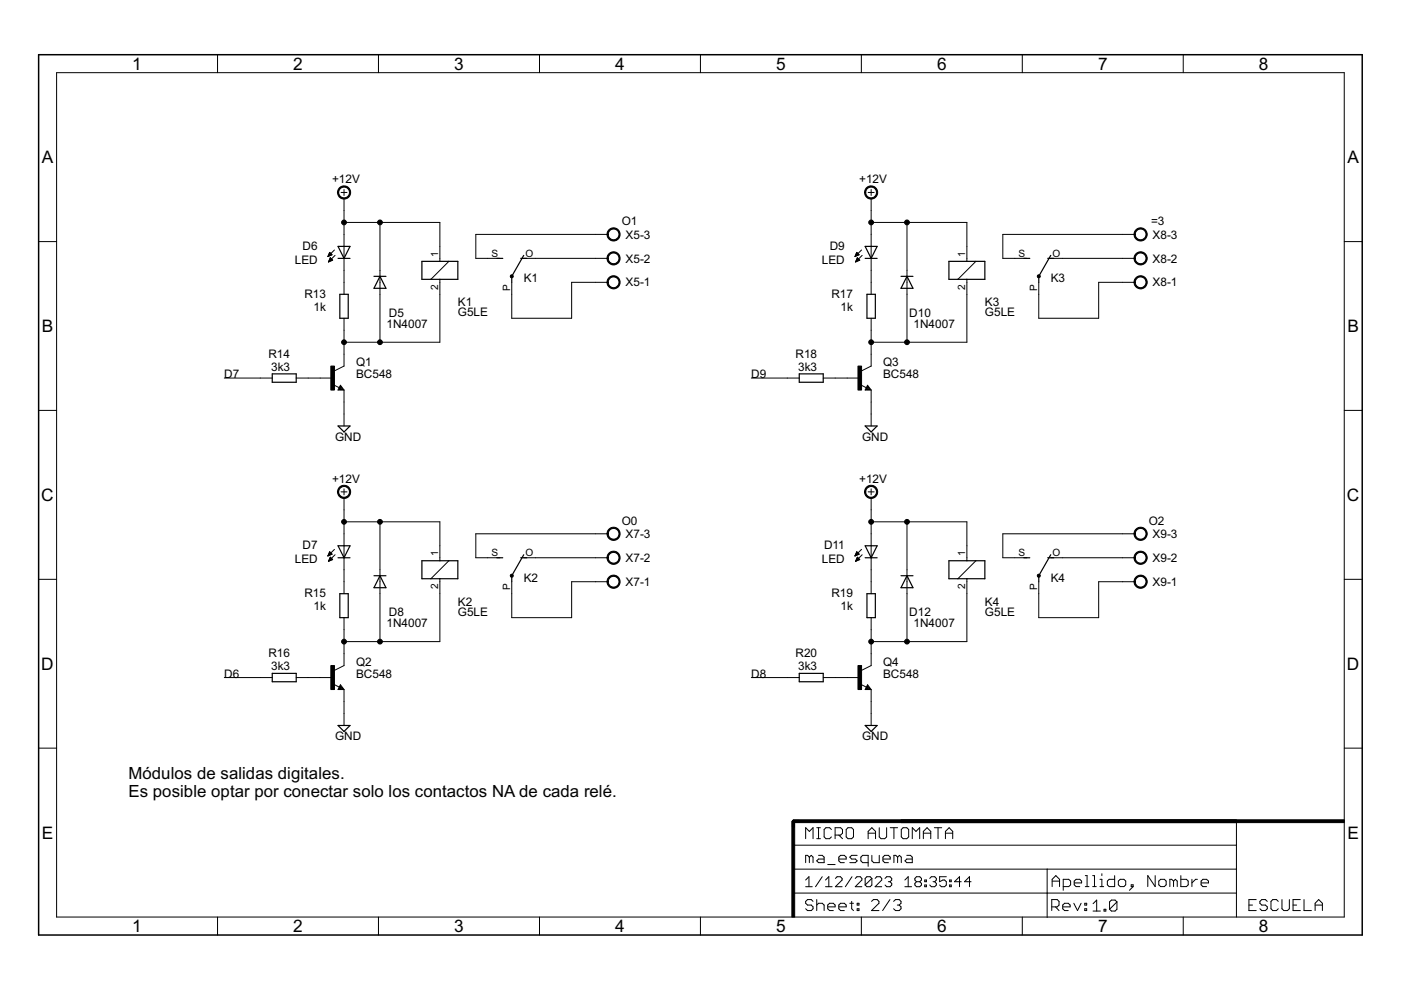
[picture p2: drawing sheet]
<svg xmlns="http://www.w3.org/2000/svg" width="297mm" height="210mm" viewBox="0 0 297 210" stroke-linecap="round" stroke-linejoin="round" font-family="sans-serif">
<path d="M70.1 77.6h.8v5.1h-.8zM181.9 77.6h.8v5.1h-.8zM70.1 141.1h.8v5.1h-.8zM181.9 141.1h.8v5.1h-.8zM167.9 174.1h.6v20.3h-.6zM168.2 173.8h93.9v.6h-93.9zM191 173.8h94v.6h-94z" fill="#000" stroke="#000" stroke-width=".21"/>
<g fill="none" stroke="#000" stroke-width=".21">
<path d="M12 15.4h273v179h-273zM46.1 11.6v3.8M80.2 11.6v3.8M114.4 11.6v3.8M148.5 11.6v3.8M182.6 11.6v3.8M216.7 11.6v3.8M250.9 11.6v3.8M8.2 51.2h3.8M69.6 54.3h.2M69.6 54.2h.4M69.7 54.1h.6"/>
<path d="M69.7 55.5h.1M69.7 53.9h.6M69.7 55.4h.3M69.8 53.8h.4M69.8 55.3h.5M69.8 53.7h.3M69.8 55.1h.7M69.9 53.6h.1M69.9 55h.5M69.9 53.5l.5 .5-.9 .4zM69.9 54.9h.4M70 54.8h.2"/>
<path d="M70 54.7l-.4 .8M70 54.7l.5 .5-.9 .3M70 54.7h.1M70.9 53l-1.4 1.4M71 54.1l-1.4 1.4M72.3 40.8h1.3M72.9 40.2v1.2M72.9 42.1v20.3M72.9 47.2h20.4v8.2M80.6 47.2v25.4M93.3 59.2v13.4h-20.4M95.2 55.4l-3.8 3.8"/>
<path d="M108.5 59.9v7.6h12.7v-7.6h7.6M111 54.8h17.8M128.8 49.7h-27.9v5.1h5.1M181.3 54.3h.2M181.4 54.2h.4M181.4 54.1h.7M181.4 55.5h.1M181.5 53.9h.6M181.5 55.4h.3M181.5 53.8h.4M181.5 55.3h.5M181.6 53.7h.2"/>
<path d="M181.6 55.1h.7M181.6 53.6h.1M181.6 55h.5M181.7 53.5l.5 .5-.9 .4zM181.7 54.9h.3M181.7 54.8h.2M181.8 54.7h.1M181.8 54.7l-.4 .8M181.8 54.7l.5 .5-.9 .3M182.7 53l-1.4 1.4M182.8 54.1l-1.4 1.4M184.1 40.8h1.2"/>
<path d="M184.7 40.2v1.2M184.7 42.1v20.3M184.7 47.2h20.3v8.2M192.3 47.2v25.4M205 59.2v13.4h-20.3M206.9 55.4l-3.8 3.8M220.2 59.9v7.6h12.7v-7.6h7.7M222.8 54.8h17.8M240.6 49.7h-28v5.1h5.1M285 51.2h3.8M72.9 67.5v10.1l-2 1M184.7 67.5v10.1l-2 1"/>
<path d="M8.2 87h3.8M47.6 80.2h10.1M62.8 80.2h7.6M70.7 81.6l1.2 .6M72.2 81.7l.7 1h-1.2zM72.9 82.7v7.6M159.3 80.2h10.2M174.5 80.2h7.7M182.5 81.6l1.2 .6M183.9 81.7l.8 1h-1.3zM184.7 82.7v7.6M285 87h3.8"/>
<path d="M69.5 117.9h.1M69.6 117.7h.2M69.6 117.6h.5M69.7 117.5h.7M69.7 118.9h.1M69.7 117.4h.6M69.7 118.8h.4M69.8 117.2h.4M69.8 118.7h.6M69.8 118.6h.7M69.8 117.1h.2M69.9 117h.1"/>
<path d="M69.9 118.4h.5M69.9 118.3h.3M70 118.2h.1M70 118.1l.5 .5-.9 .4zM70.4 117.5l-.5-.5-.4 .9M70.4 117.5l-.9 .4M70.9 116.5l-1.4 1.4M71 117.6l-1.4 1.4M72.3 104.3h1.3M72.9 103.7v1.2M72.9 105.6v20.3M72.9 110.6h20.4v8.3"/>
<path d="M80.6 110.6v25.4M95.2 118.9l-3.8 3.8M111 118.3h17.8M128.8 113.2h-27.9v5.1h5.1M181.3 117.9h.1M181.3 117.7h.3M181.4 117.6h.5M181.4 117.5h.7M181.4 118.9h.2M181.5 117.4h.5M181.5 118.8h.4M181.5 117.2h.4"/>
<path d="M181.5 118.7h.6M181.6 118.6h.6M181.6 117.1h.2M181.6 117h.1M181.6 118.4h.5M181.7 117l.5 .5-.9 .4zM181.7 118.3h.3M181.7 118.2h.2M181.8 118.1l.5 .5-.9 .4zM182.7 116.5l-1.4 1.4M182.8 117.6l-1.4 1.4M184.1 104.3h1.2"/>
<path d="M184.7 103.7v1.2M184.7 105.6v20.3M184.7 110.6h20.3v8.3M192.3 110.6v25.4M206.9 118.9l-3.8 3.8M222.8 118.3h17.8M240.6 113.2h-28v5.1h5.1M8.2 122.8h3.8M72.9 131v10.1l-2 1M93.3 122.7v13.3h-20.4M108.5 123.3v7.7h12.7v-7.7h7.6M184.7 131v10.1l-2 1"/>
<path d="M205 122.7v13.3h-20.3M220.2 123.3v7.7h12.7v-7.7h7.7M285 122.8h3.8M8.2 158.6h3.8M47.6 143.7h10.1M62.8 143.7h7.6M70.7 145.1l1.2 .6M72.2 145.2l.7 1h-1.2zM72.9 146.2v7.6M159.3 143.7h10.2M174.5 143.7h7.7M182.5 145.1l1.2 .6"/>
<path d="M183.9 145.2l.8 1h-1.3zM184.7 146.2v7.6M285 158.6h3.8M168.2 179.2h93.9M170.8 177.8v-2.3l.8 .8 .8-.8v2.3M173.2 177.8h.7M173.2 175.5h.7M173.5 175.5v2.3M176.3 175.9l-.4-.4h-.8l-.4 .4v1.5l.4 .4h.8l.4-.4M177.1 177.1h1.1l.4-.4v-.8l-.4-.4h-1.1v2.3M177.8 177.1l.8 .7M179.8 175.5h.8l.4 .4v1.5l-.4 .4h-.8l-.4-.4v-1.5z"/>
<path d="M184.1 177.8v-1.5l.7-.8 .8 .8v1.5M184.1 176.7h1.5M186.4 175.5v1.9l.4 .4h.8l.4-.4v-1.9M188.7 175.5h1.6M189.5 175.5v2.3M191.5 175.5h.8l.4 .4v1.5l-.4 .4h-.8l-.4-.4v-1.5zM193.4 177.8v-2.3l.8 .8 .8-.8v2.3M195.8 177.8v-1.5l.8-.8 .7 .8v1.5M195.8 176.7h1.5M198.1 175.5h1.6M198.9 175.5v2.3M200.4 176.7h1.6"/>
<path d="M200.4 177.8v-1.5l.8-.8 .8 .8v1.5M262.1 174.1v20.3M46.1 194.4v3.8M80.2 194.4v3.8M114.4 194.4v3.8M148.5 194.4v3.8M168.2 189.4h93.9M168.2 184.3h93.9M170.8 186.6l.7-.7v2.1M170.8 188h1.4M171.6 181.7l-.4-.3h-.4v1.5M171.6 181.7v1.2"/>
<path d="M171.6 181.7l.4-.3 .4 .3v1.2M172.4 191.1l-.4-.4h-.8l-.4 .4v.4l.4 .4h.8l.4 .4v.4l-.4 .4h-.8l-.4-.4M173.2 191.9l.3-.4h.8l.4 .4v1.2M173.2 190.7v2.4M173.5 181.4h.8l.4 .3v1.2h-1.2l-.3-.4 .3-.4h1.2M174.3 185.9l-1.4 2.1M175 188h1.4M175 186.6l.7-.7v2.1M175.5 183.3h1.6M175.5 192.3h1.6v-.4l-.4-.4h-.8l-.4 .4v.8l.4 .4h.8M177.1 186.2l.4-.3h.7l.3 .3v.4l-1.4 1.4h1.4M177.8 182.1h1.6v-.4l-.4-.3h-.8l-.4 .3v.8l.4 .4h.8"/>
<path d="M177.8 192.3h1.6v-.4l-.4-.4h-.8l-.4 .4v.8l.4 .4h.8M180.2 191.5h.8M180.6 191.1v1.6l.4 .4M180.6 185.9l-1.4 2.1M181.3 186.2l.4-.3h.7l.3 .3v.4l-1.4 1.4h1.4M181.7 181.4h-1.1l-.4 .3 .4 .4h.8l.3 .4-.3 .4h-1.2M181.7 192.7h.4v.4h-.4zM181.7 191.5h.4v.4h-.4zM182.6 194.4v3.8M184.1 182.9h-1.2l-.4-.4v-.8l.4-.3h1.2v2.3M184.8 191.1l.4-.4h.8l.4 .4v.4l-1.6 1.6h1.6M184.8 181.4v1.1l.5 .4h1.1v-1.5"/>
<path d="M184.8 186.2v1.4l-.3 .4h-.7l-.4-.4M184.8 186.2l-.3-.3h-.7l-.4 .3v1.4M184.8 186.2l-1.4 1.4M185.5 186.2l.4-.3h.7l.3 .3v.4l-1.4 1.4h1.4M187.2 182.1h1.5v-.4l-.3-.3h-.8l-.4 .3v.8l.4 .4h.8M187.6 186.2l.4-.3h.7l.4 .3v.4l-.4 .3M188.3 186.9h.4M188.7 190.7l-1.6 2.4M188.7 186.9l.4 .4v.3l-.4 .4h-.7l-.4-.4M189.5 191.1l.4-.4h.7l.4 .4v.4l-.4 .4M190.2 191.9h.4M190.3 181.7l-.4-.3h-.4v1.5"/>
<path d="M190.3 181.7v1.2M190.3 181.7l.4-.3 .4 .3v1.2M190.6 191.9l.4 .4v.4l-.4 .4h-.7l-.4-.4M191.9 188h1.4M191.9 186.6l.7-.7v2.1M192.3 181.4h.7l.4 .3v1.2h-1.1l-.4-.4 .4-.4h1.1M194.3 186.9l-.3 .4v.3l.3 .4h.7l.4-.4v-.3l-.4-.4M194.3 186.9l-.3-.3v-.4l.3-.3h.7l.4 .3v.4l-.4 .3M194.3 186.9h.7M196.1 187.6h.3v.4h-.3zM196.1 186.6h.3v.3h-.3zM197.1 186.2l.4-.3h.7l.3 .3v.4l-.3 .3"/>
<path d="M197.8 186.9h.4M198.2 186.9l.3 .4v.3l-.3 .4h-.7l-.4-.4M200.6 185.9h-1.4v1l.7-.3h.4l.3 .3v.7l-.3 .4h-.7l-.4-.4M201.3 187.6h.4v.4h-.4zM201.3 186.6h.4v.3h-.4zM203.8 186.9h-1.4l1-1v2.1M205.9 186.9h-1.4l1-1v2.1M216.7 194.4v3.8M222 184.3v10.2M223 192.3h1.2l.3-.4v-.8l-.3-.4h-1.2v2.4M223.1 188v-1.6l.8-.7 .7 .7v1.6M223.1 186.8h1.5"/>
<path d="M223.8 192.3l.7 .8M225.3 192.3h1.6v-.4l-.4-.4h-.8l-.4 .4v.8l.4 .4h.8M225.4 188h1.2l.4-.4v-.8l-.4-.4h-1.2v2.4M227.7 191.5l.8 1.6 .7-1.6M227.8 187.2h1.5v-.4l-.4-.4h-.7l-.4 .4v.8l.4 .4h.7M230 192.7h.4v.4h-.4zM230 191.5h.4v.4h-.4zM230.1 188h.8M230.1 185.7h.4v2.3M231.7 188h.7M231.7 185.7h.4v2.3M231.8 191.6l.7-.8v2.4"/>
<path d="M231.8 193.2h1.5M233.2 186.4h.4v1.6M233.2 188h.8M233.6 185.3v.4M234.1 192.8h.4v.4h-.4zM236.3 185.7v2.3h-1.1l-.4-.4v-.8l.4-.4h1.1M236.8 191.2v1.6l-.4 .4h-.8l-.4-.4M236.8 191.2l-.4-.4h-.8l-.4 .4v1.6M236.8 191.2l-1.6 1.6M237.1 186.8l.4-.4h.8l.4 .4v.8l-.4 .4h-.8l-.4-.4zM239.8 187.6h.4v.4h-.4zM240.2 188l-.7 .8"/>
<path d="M244.9 185.7v2.3l-1.5-2.3v2.3M245.7 186.8l.4-.4h.8l.3 .4v.8l-.3 .4h-.8l-.4-.4zM248.8 186.8l-.4-.4h-.4v1.6M248.8 186.8v1.2M248.8 186.8l.4-.4 .4 .4v1.2M250.4 185.7v2.3h1.1l.4-.4v-.8l-.4-.4h-1.1M250.9 194.4v3.8M252.7 186.4v1.6M253.9 186.4h-.4l-.8 .8M254.7 187.2h1.5v-.4l-.4-.4h-.8l-.3 .4v.8l.3 .4h.8M264.8 191.9h.8M266.3 190.7h-1.5v2.4h1.5"/>
<path d="M268.7 191.1l-.4-.4h-.8l-.4 .4v.4l.4 .4h.8l.4 .4v.4l-.4 .4h-.8l-.4-.4M271 191.1l-.4-.4h-.7l-.4 .4v1.6l.4 .4h.7l.4-.4M271.8 190.7v2l.4 .4h.8l.4-.4v-2M274.2 191.9h.7M275.7 190.7h-1.5v2.4h1.5M276.5 190.7v2.4h1.5M278.8 191.9h1.6M278.8 193.1v-1.6l.8-.8 .8 .8v1.6"/>
</g>
<path d="M169.5 174.1h-1.3v1.3" fill="none" stroke="#000" stroke-width=".61"/>
<path d="M8.2 11.6h280.6v186.6h-280.6z" fill="none" stroke="#000" stroke-width=".32"/>
<g fill="none" stroke="#000" stroke-width=".25">
<path d="M71.7 52.2h2.5l-1.3 2.6zM71.7 54.8h2.5M79.3 58.6h2.5M80.6 58.6l1.2 2.5h-2.5zM89.5 55.4h7.6v3.8h-7.6zM105.3 54.8h1.3M110.4 54.8h1.3M111 54.1l-2.5 4.5v1.3M183.4 54.8h2.6M183.4 52.2h2.6l-1.3 2.6zM191 58.6h2.6M192.3 58.6l1.3 2.5h-2.6z"/>
<path d="M201.2 55.4h7.6v3.8h-7.6zM217.1 54.8h1.2M222.1 54.8h1.3M222.8 54.1l-2.6 4.5v1.3M57.7 79.3h5.1v1.7h-5.1zM72.1 62.4h1.7v5.1h-1.7zM169.5 79.3h5v1.7h-5zM183.8 62.4h1.8v5.1h-1.8zM71.7 90.3h2.5l-1.3 1.3zM72.2 82.2l.1 .2h-.4l.3-.5 .5 .7h-.8M183.4 90.3h2.6l-1.3 1.3zM183.9 82.2l.2 .2h-.4l.2-.5 .5 .7h-.7"/>
<path d="M71.7 115.7h2.5l-1.3 2.6zM71.7 118.3h2.5M89.5 118.9h7.6v3.8h-7.6zM105.3 118.3h1.3M110.4 118.3h1.3M111 117.6l-2.5 4.5v1.2M183.4 118.3h2.6M183.4 115.7h2.6l-1.3 2.6zM201.2 118.9h7.6v3.8h-7.6zM217.1 118.3h1.2M222.1 118.3h1.3M222.8 117.6l-2.6 4.5v1.2"/>
<path d="M72.1 125.9h1.7v5.1h-1.7zM79.3 122.1h2.5M80.6 122.1l1.2 2.5h-2.5zM183.8 125.9h1.8v5.1h-1.8zM191 122.1h2.6M192.3 122.1l1.3 2.5h-2.6zM57.7 142.8h5.1v1.7h-5.1zM71.7 153.8h2.5l-1.3 1.3zM72.2 145.7l.1 .2h-.4l.3-.5 .5 .7h-.8M169.5 142.8h5v1.7h-5zM183.4 153.8h2.6l-1.3 1.3zM183.9 145.7l.2 .2h-.4l.2-.5 .5 .7h-.7"/>
</g>
<g fill="#000" stroke="#000" stroke-width=".21">
<path d="M71.9 39.9a1.4 1.4 0 0 1 2.2 .2 1.4 1.4 0 0 1-.8 2.1 1.4 1.4 0 0 1-1.8-1.4h.3a1.15 1.15 0 0 1 1.6-1.1 1.15 1.15 0 0 1 .3 1.9 1.15 1.15 0 0 1-1.9-.5v-.3h-.3z" fill-rule="evenodd"/>
<path d="M129.1 58.9a1.39 1.39 0 0 1 2.2 .2 1.39 1.39 0 0 1-.8 2.1 1.39 1.39 0 0 1-1.8-1.3h.2a1.15 1.15 0 0 1 1.7-1.1 1.15 1.15 0 0 1 .2 1.9 1.15 1.15 0 0 1-1.8-.6l-.1-.2h-.2z" fill-rule="evenodd"/>
<path d="M129.1 53.8a1.39 1.39 0 0 1 2.2 .3 1.39 1.39 0 0 1-.8 2 1.39 1.39 0 0 1-1.8-1.3h.2a1.15 1.15 0 0 1 1.7-1.1 1.15 1.15 0 0 1 .2 1.9 1.15 1.15 0 0 1-1.8-.5l-.1-.3h-.2z" fill-rule="evenodd"/>
<path d="M129.1 48.7a1.39 1.39 0 0 1 2.2 .3 1.39 1.39 0 0 1-.8 2 1.39 1.39 0 0 1-1.8-1.3h.2a1.15 1.15 0 0 1 1.7-1.1 1.15 1.15 0 0 1 .2 1.9 1.15 1.15 0 0 1-1.8-.5l-.1-.3h-.2z" fill-rule="evenodd"/>
<path d="M183.7 39.9a1.4 1.4 0 0 1 2.2 .1 1.4 1.4 0 0 1-.8 2.1 1.4 1.4 0 0 1-1.8-1.3h.3a1.14 1.14 0 0 1 1.6-.9 1.14 1.14 0 0 1 .2 1.9 1.14 1.14 0 0 1-1.8-.7v-.3h-.3z" fill-rule="evenodd"/>
<path d="M240.8 58.9a1.39 1.39 0 0 1 2.2 .2 1.39 1.39 0 0 1-.8 2.1 1.39 1.39 0 0 1-1.8-1.3h.3a1.15 1.15 0 0 1 1.6-1.1 1.15 1.15 0 0 1 .3 1.9 1.15 1.15 0 0 1-1.9-.6v-.2h-.3z" fill-rule="evenodd"/>
<path d="M240.8 53.8a1.39 1.39 0 0 1 2.2 .3 1.39 1.39 0 0 1-.8 2 1.39 1.39 0 0 1-1.8-1.3h.3a1.15 1.15 0 0 1 1.6-1.1 1.15 1.15 0 0 1 .3 1.9 1.15 1.15 0 0 1-1.9-.5v-.3h-.3z" fill-rule="evenodd"/>
<path d="M240.8 48.7a1.39 1.39 0 0 1 2.2 .3 1.39 1.39 0 0 1-.8 2 1.39 1.39 0 0 1-1.8-1.3h.3a1.15 1.15 0 0 1 1.6-1.1 1.15 1.15 0 0 1 .3 1.9 1.15 1.15 0 0 1-1.9-.5v-.3h-.3z" fill-rule="evenodd"/>
<path d="M71.9 103.3a1.4 1.4 0 0 1 2.2 .3 1.4 1.4 0 0 1-.8 2 1.4 1.4 0 0 1-1.8-1.3h.3a1.15 1.15 0 0 1 1.6-1.1 1.15 1.15 0 0 1 .3 1.9 1.15 1.15 0 0 1-1.9-.5v-.3h-.3z" fill-rule="evenodd"/>
<path d="M129.1 117.3a1.39 1.39 0 0 1 2.2 .2 1.39 1.39 0 0 1-.8 2.1 1.39 1.39 0 0 1-1.8-1.3h.2a1.15 1.15 0 0 1 1.7-1.1 1.15 1.15 0 0 1 .2 1.9 1.15 1.15 0 0 1-1.8-.6l-.1-.2h-.2z" fill-rule="evenodd"/>
<path d="M129.1 112.2a1.39 1.39 0 0 1 2.2 .3 1.39 1.39 0 0 1-.8 2 1.39 1.39 0 0 1-1.8-1.3h.2a1.15 1.15 0 0 1 1.7-1.1 1.15 1.15 0 0 1 .2 1.9 1.15 1.15 0 0 1-1.8-.5l-.1-.3h-.2z" fill-rule="evenodd"/>
<path d="M183.7 103.3a1.4 1.4 0 0 1 2.2 .2 1.4 1.4 0 0 1-.8 2.1 1.4 1.4 0 0 1-1.8-1.3h.3a1.14 1.14 0 0 1 1.6-1 1.14 1.14 0 0 1 .2 2 1.14 1.14 0 0 1-1.8-.7v-.3h-.3z" fill-rule="evenodd"/>
<path d="M240.8 117.3a1.39 1.39 0 0 1 2.2 .2 1.39 1.39 0 0 1-.8 2.1 1.39 1.39 0 0 1-1.8-1.3h.3a1.15 1.15 0 0 1 1.6-1.1 1.15 1.15 0 0 1 .3 1.9 1.15 1.15 0 0 1-1.9-.6v-.2h-.3z" fill-rule="evenodd"/>
<path d="M240.8 112.2a1.39 1.39 0 0 1 2.2 .3 1.39 1.39 0 0 1-.8 2 1.39 1.39 0 0 1-1.8-1.3h.3a1.15 1.15 0 0 1 1.6-1.1 1.15 1.15 0 0 1 .3 1.9 1.15 1.15 0 0 1-1.9-.5v-.3h-.3z" fill-rule="evenodd"/>
<path d="M129.1 122.4a1.39 1.39 0 0 1 2.2 .2 1.39 1.39 0 0 1-.8 2.1 1.39 1.39 0 0 1-1.8-1.4h.2a1.15 1.15 0 0 1 1.7-1 1.15 1.15 0 0 1 .2 1.9 1.15 1.15 0 0 1-1.8-.6l-.1-.3h-.2z" fill-rule="evenodd"/>
<path d="M240.8 122.4a1.39 1.39 0 0 1 2.2 .2 1.39 1.39 0 0 1-.8 2.1 1.39 1.39 0 0 1-1.8-1.4h.3a1.15 1.15 0 0 1 1.6-1 1.15 1.15 0 0 1 .3 1.9 1.15 1.15 0 0 1-1.9-.6v-.3h-.3z" fill-rule="evenodd"/>
<circle cx="72.9" cy="47.2" r=".51"/>
<circle cx="80.6" cy="47.2" r=".51"/>
<circle cx="108.5" cy="58.6" r=".33"/>
<circle cx="184.7" cy="47.2" r=".51"/>
<circle cx="192.3" cy="47.2" r=".51"/>
<circle cx="220.3" cy="58.6" r=".33"/>
<circle cx="72.9" cy="72.6" r=".51"/>
<circle cx="80.6" cy="72.6" r=".51"/>
<circle cx="184.7" cy="72.6" r=".51"/>
<circle cx="192.3" cy="72.6" r=".51"/>
<circle cx="72.9" cy="110.6" r=".51"/>
<circle cx="80.6" cy="110.6" r=".51"/>
<circle cx="184.7" cy="110.6" r=".51"/>
<circle cx="192.3" cy="110.6" r=".51"/>
<circle cx="72.9" cy="136" r=".51"/>
<circle cx="80.6" cy="136" r=".51"/>
<circle cx="108.5" cy="122.1" r=".33"/>
<circle cx="184.7" cy="136" r=".51"/>
<circle cx="192.3" cy="136" r=".51"/>
<circle cx="220.3" cy="122.1" r=".33"/>
</g>
<g font-size="4.1">
<text x="28" y="14.8">1</text>
<text x="62.2" y="14.8">2</text>
<text x="96.3" y="14.8">3</text>
<text x="130.4" y="14.8">4</text>
<text x="164.5" y="14.8">5</text>
<text x="198.7" y="14.8">6</text>
<text x="232.8" y="14.8">7</text>
<text x="266.9" y="14.8">8</text>
<text x="8.9" y="34.6">A</text>
<text x="285.7" y="34.6">A</text>
<text x="8.9" y="70.4">B</text>
<text x="285.7" y="70.4">B</text>
<text x="8.8" y="106.2">C</text>
<text x="285.6" y="106.2">C</text>
<text x="8.8" y="142">D</text>
<text x="285.6" y="142">D</text>
<text x="8.9" y="177.8">E</text>
<text x="285.7" y="177.8">E</text>
<text x="28" y="197.6">1</text>
<text x="62.2" y="197.6">2</text>
<text x="96.3" y="197.6">3</text>
<text x="130.4" y="197.6">4</text>
<text x="164.5" y="197.6">5</text>
<text x="198.7" y="197.6">6</text>
<text x="232.8" y="197.6">7</text>
<text x="266.9" y="197.6">8</text>
</g>
<g font-size="4">
<text x="27.2" y="165.2">Módulos de salidas digitales.</text>
<text x="27.2" y="169">Es posible optar por conectar solo los contactos NA de cada relé.</text>
</g>
<g font-size="2.8">
<text x="70.4" y="38.9">+12V</text>
<text x="182.2" y="38.9">+12V</text>
<text x="131.8" y="47.8">O1</text>
<text x="244.1" y="47.8">=3</text>
<text x="64.2" y="53">D6</text>
<text x="132.6" y="50.6">X5-3</text>
<text x="175.9" y="53">D9</text>
<text x="244.4" y="50.6">X8-3</text>
<text x="62.5" y="55.9">LED</text>
<text x="111" y="59.9">K1</text>
<text x="132.6" y="55.7">X5-2</text>
<text x="174.2" y="55.9">LED</text>
<text x="222.8" y="59.9">K3</text>
<text x="244.4" y="55.7">X8-2</text>
<text x="64.5" y="63.1">R13</text>
<text x="66.5" y="65.9">1k</text>
<text x="97.1" y="64.9">K1</text>
<text x="132.6" y="60.7">X5-1</text>
<text x="176.3" y="63.1">R17</text>
<text x="178.2" y="65.9">1k</text>
<text x="208.8" y="64.9">K3</text>
<text x="244.4" y="60.7">X8-1</text>
<text x="81.9" y="69.5">1N4007</text>
<text x="82.5" y="67.2">D5</text>
<text x="97.1" y="67.1">G5LE</text>
<text x="192.8" y="67.2">D10</text>
<text x="193.7" y="69.5">1N4007</text>
<text x="208.8" y="67.1">G5LE</text>
<text x="56.9" y="75.8">R14</text>
<text x="75.5" y="77.6">Q1</text>
<text x="168.7" y="75.8">R18</text>
<text x="187.2" y="77.6">Q3</text>
<text x="47.6" y="80.2">D7</text>
<text x="57.5" y="78.6">3k3</text>
<text x="75.5" y="80.2">BC548</text>
<text x="159.3" y="80.2">D9</text>
<text x="169.2" y="78.6">3k3</text>
<text x="187.2" y="80.2">BC548</text>
<text x="71" y="93.5">GND</text>
<text x="182.8" y="93.5">GND</text>
<text x="70.4" y="102.4">+12V</text>
<text x="182.2" y="102.4">+12V</text>
<text x="131.8" y="111.3">O0</text>
<text x="243.6" y="111.3">O2</text>
<text x="62.5" y="119.4">LED</text>
<text x="64.2" y="116.5">D7</text>
<text x="132.6" y="119.1">X7-2</text>
<text x="132.6" y="114.1">X7-3</text>
<text x="174.2" y="119.4">LED</text>
<text x="174.7" y="116.5">D11</text>
<text x="244.4" y="119.1">X9-2</text>
<text x="244.4" y="114.1">X9-3</text>
<text x="111" y="123.3">K2</text>
<text x="132.6" y="124.2">X7-1</text>
<text x="222.8" y="123.3">K4</text>
<text x="244.4" y="124.2">X9-1</text>
<text x="64.5" y="126.6">R15</text>
<text x="66.5" y="129.4">1k</text>
<text x="82.5" y="130.7">D8</text>
<text x="97.1" y="130.6">G5LE</text>
<text x="97.1" y="128.4">K2</text>
<text x="176.3" y="126.6">R19</text>
<text x="178.2" y="129.4">1k</text>
<text x="192.8" y="130.7">D12</text>
<text x="208.8" y="130.6">G5LE</text>
<text x="208.8" y="128.4">K4</text>
<text x="81.9" y="133">1N4007</text>
<text x="193.7" y="133">1N4007</text>
<text x="47.6" y="143.7">D6</text>
<text x="56.9" y="139.3">R16</text>
<text x="57.5" y="142.1">3k3</text>
<text x="75.5" y="143.7">BC548</text>
<text x="75.5" y="141.1">Q2</text>
<text x="159.3" y="143.7">D8</text>
<text x="168.7" y="139.3">R20</text>
<text x="169.2" y="142.1">3k3</text>
<text x="187.2" y="143.7">BC548</text>
<text x="187.2" y="141.1">Q4</text>
<text x="71" y="157">GND</text>
<text x="182.8" y="157">GND</text>
</g>
<g font-size="2.4">
<text x="92.9" y="54.4" transform="rotate(-90 92.9 54.4)">1</text>
<text x="104.2" y="54.4">S</text>
<text x="111.4" y="54.4">O</text>
<text x="204.7" y="54.4" transform="rotate(-90 204.7 54.4)">1</text>
<text x="215.9" y="54.4">S</text>
<text x="223.1" y="54.4">O</text>
<text x="92.9" y="61.4" transform="rotate(-90 92.9 61.4)">2</text>
<text x="108.1" y="61.6" transform="rotate(-90 108.1 61.6)">P</text>
<text x="204.7" y="61.4" transform="rotate(-90 204.7 61.4)">2</text>
<text x="219.9" y="61.6" transform="rotate(-90 219.9 61.6)">P</text>
<text x="92.9" y="117.9" transform="rotate(-90 92.9 117.9)">1</text>
<text x="104.2" y="117.9">S</text>
<text x="111.4" y="117.9">O</text>
<text x="204.7" y="117.9" transform="rotate(-90 204.7 117.9)">1</text>
<text x="215.9" y="117.9">S</text>
<text x="223.1" y="117.9">O</text>
<text x="92.9" y="124.9" transform="rotate(-90 92.9 124.9)">2</text>
<text x="108.1" y="125.1" transform="rotate(-90 108.1 125.1)">P</text>
<text x="204.7" y="124.9" transform="rotate(-90 204.7 124.9)">2</text>
<text x="219.9" y="125.1" transform="rotate(-90 219.9 125.1)">P</text>
</g>
</svg>
